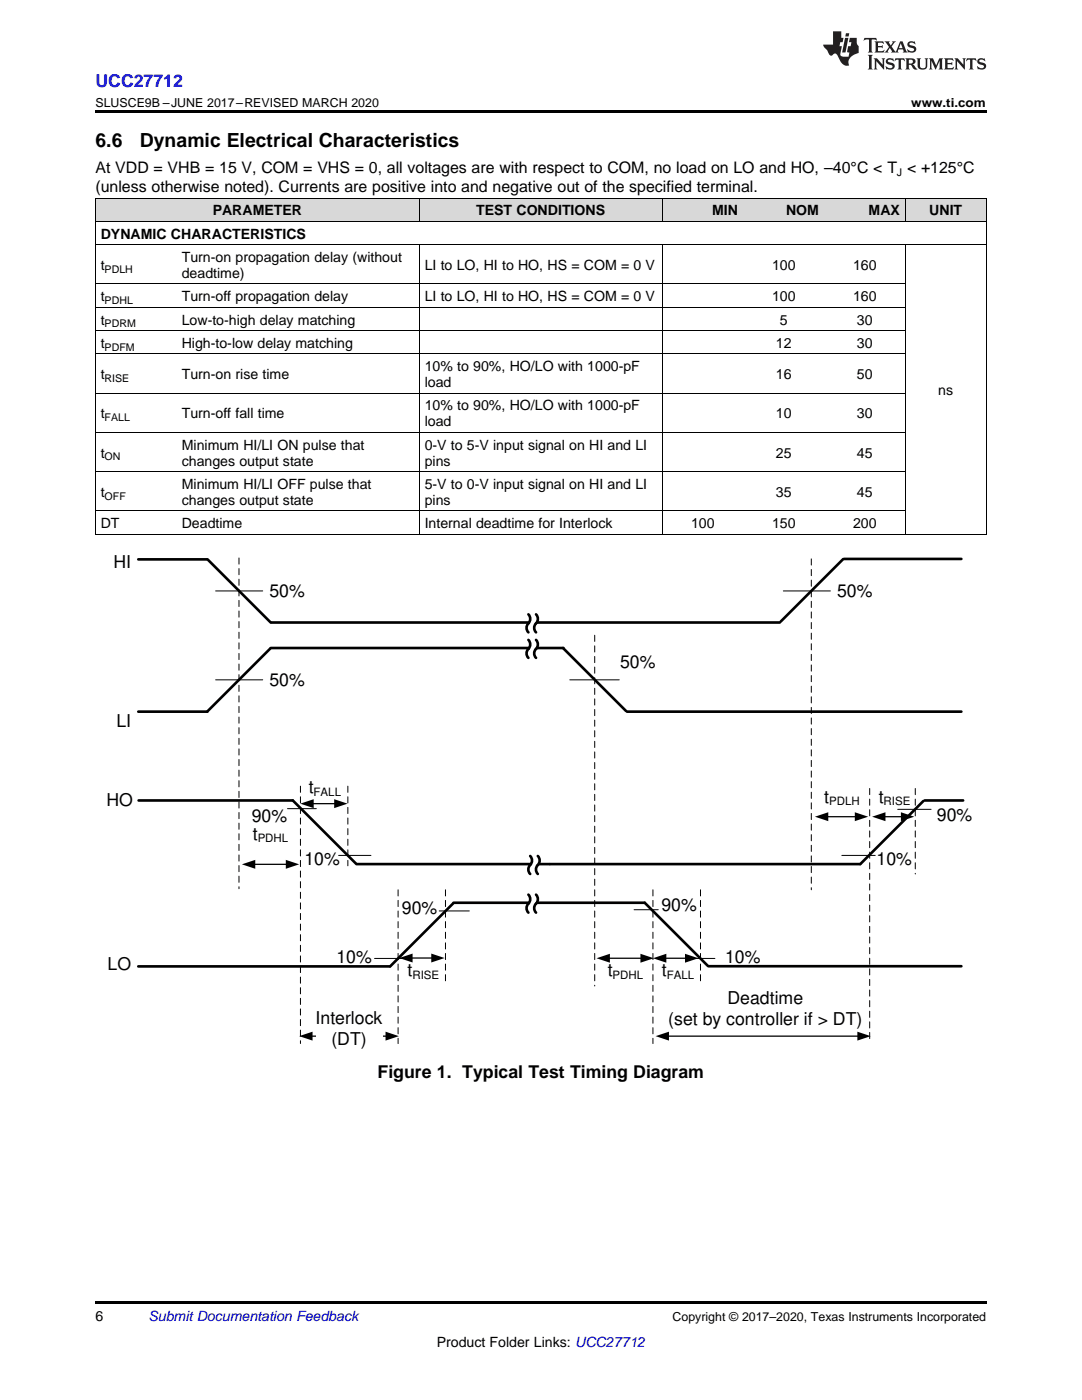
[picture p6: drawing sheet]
<svg xmlns="http://www.w3.org/2000/svg" width="216mm" height="279mm" viewBox="0 0 216 279" stroke-linecap="round" stroke-linejoin="round" font-family="sans-serif">
<g fill="#d8d8d8">
<path d="M19 39.6h16.2v4.6h-16.2z"/>
<path d="M35.2 39.6h48.5v4.6h-48.5z"/>
<path d="M83.7 39.6h48.5v4.6h-48.5z"/>
<path d="M132.2 39.6h16.1v4.6h-16.1z"/>
<path d="M148.3 39.6h16.2v4.6h-16.2z"/>
<path d="M164.5 39.6h16.2v4.6h-16.2z"/>
<path d="M180.7 39.6h16.1v4.6h-16.1z"/>
</g>
<path d="M19 259.7h177.8v.5h-177.8z" fill="#000"/>
<path d="M43 135.7h9.4M74.7 191.3h6.5M126.5 181.6h4.8" fill="none" stroke="#000" stroke-width=".2"/>
<path d="M41.4 111.6l12.6 12.6M168.4 111.5h23.4M53.9 129.4l-12.5 12.6h-13.8M54 129.3h58.4M54.1 124.2h101.5" fill="none" stroke="#000" stroke-width=".53"/>
<path d="M53.7 133.6h7.1v4.3h-7.1z" fill-rule="evenodd" fill="#fff"/>
<path d="M27.6 111.6h13.7M168.2 111.6l-12.4 12.4M112.3 129.3l12.6 12.6M125.1 142h66.7M27.6 192.9h50.2M90.4 180.3l-12.6 12.6M90.5 180.2h38.1l12.6 12.5M141.3 192.8h50.5" fill="none" stroke="#000" stroke-width=".53"/>
<path d="M47.7 111.4v66M79.4 177.6v30.7M130.3 177.6v30.7" fill="none" stroke="#000" stroke-width=".2" stroke-dasharray="1.2 .9"/>
<path d="M113.7 135.7h9.9" fill="none" stroke="#000" stroke-width=".2"/>
<path d="M123.7 130.6h7.1v3.5h-7.1z" fill-rule="evenodd" fill="#fff"/>
<path d="M161.9 111.5v66.1M118.7 126.8v70" fill="none" stroke="#000" stroke-width=".2" stroke-dasharray="1.2 .9"/>
<path d="M121.5 191.2h6.5" fill="none" stroke="#000" stroke-width=".25"/>
<path d="M119 191.2l2.7-.9v1.8zM127.8 190.3l2.7 .9-2.7 .9z" fill="#000"/>
<path d="M43 117.9h9.4" fill="none" stroke="#000" stroke-width=".2"/>
<path d="M53.7 115.9h7.1v4.2h-7.1z" fill-rule="evenodd" fill="#fff"/>
<path d="M156.3 117.9h9.4" fill="none" stroke="#000" stroke-width=".2"/>
<path d="M167 115.9h7.1v4.2h-7.1z" fill-rule="evenodd" fill="#fff"/>
<path d="M87.6 181.8h6M137.7 191.3h5" fill="none" stroke="#000" stroke-width=".2"/>
<path d="M173.5 157.4v50.4M88.9 177.6v19M139.8 177.6v18.8" fill="none" stroke="#000" stroke-width=".2" stroke-dasharray="1.2 .9"/>
<path d="M82.1 191.2h4.2M132.7 191.2h4.2M62.1 206.8h15" fill="none" stroke="#000" stroke-width=".25"/>
<path d="M79.7 191.2l2.6-.9v1.8zM86.1 190.3l2.6 .9-2.6 .9zM130.3 191.2l2.7-.9v1.8zM136.7 190.3l2.7 .9-2.7 .9zM59.7 206.8l2.7-.9v1.8zM76.9 205.9l2.7 .9-2.7 .9z" fill="#000"/>
<path d="M27.7 159.7h30.7l12.6 12.6M184.2 159.9l-12.5 12.5M184.5 159.7h7.7M71.1 172.4h38.6M109.8 172.4h61.8" fill="none" stroke="#000" stroke-width=".53"/>
<path d="M63 201.2h13.3v8.2h-13.3z" fill-rule="evenodd" fill="#fff"/>
<path d="M57.4 161.4h5.7M168 170.7h6.6" fill="none" stroke="#000" stroke-width=".2"/>
<path d="M60 156.9v51.4" fill="none" stroke="#000" stroke-width=".2" stroke-dasharray="1.2 .9"/>
<path d="M50.7 172.5h6.6" fill="none" stroke="#000" stroke-width=".25"/>
<path d="M48.3 172.5l2.6-.9v1.8zM57 171.6l2.7 .9-2.7 .9z" fill="#000"/>
<path d="M50.4 164.4h7.1v4.5h-7.1z" fill-rule="evenodd" fill="#fff"/>
<path d="M62.4 160.4h4.5M165.1 163h5.7M176.5 163h3.5M133.3 206.8h38" fill="none" stroke="#000" stroke-width=".25"/>
<path d="M66.7 159.5l2.6 .9-2.6 .9zM59.9 160.4l2.7-.9v1.8zM162.6 163l2.7-.9v1.8zM170.6 162.1l2.6 .9-2.6 .9zM174 163l2.7-.9v1.8zM179.8 162.1l2.6 .9-2.6 .9zM130.8 206.8l2.7-.9v1.8zM171.1 205.9l2.6 .9-2.6 .9z" fill="#000"/>
<path d="M69.4 156.9v15.9M182.6 157.4v17" fill="none" stroke="#000" stroke-width=".2" stroke-dasharray="1.2 .9"/>
<path d="M67.6 170.7h6.4M179.1 161.5h6.7" fill="none" stroke="#000" stroke-width=".2"/>
<path d="M105.7 128.6h1.3v1.3h-1.3z" fill-rule="evenodd" fill="#fff"/>
<path d="M105.4 127.7a1.44 1.44 0 0 1-.2 2.1 1.27 1.27 0 0 0 .2 1.5M107 127.7a1.44 1.44 0 0 1-.3 2.1 1.27 1.27 0 0 0 .3 1.5" fill="none" stroke="#000" stroke-width=".53"/>
<path d="M105.7 123.4h1.3v1.3h-1.3z" fill-rule="evenodd" fill="#fff"/>
<path d="M105.4 122.6a1.44 1.44 0 0 1-.2 2.1 1.27 1.27 0 0 0 .2 1.5M107 122.6a1.44 1.44 0 0 1-.3 2.1 1.27 1.27 0 0 0 .3 1.5" fill="none" stroke="#000" stroke-width=".53"/>
<g fill="#fff">
<path d="M106 171.7h1.3v1.2h-1.3z" fill-rule="evenodd"/>
<path d="M105.7 179.6h1.3v1.2h-1.3z" fill-rule="evenodd"/>
</g>
<path d="M105.4 178.5a1.44 1.44 0 0 1-.2 2.2 1.27 1.27 0 0 0 .2 1.4M105.8 170.8a1.44 1.44 0 0 1-.2 2.2 1.27 1.27 0 0 0 .2 1.4M107 178.5a1.44 1.44 0 0 1-.3 2.2 1.27 1.27 0 0 0 .3 1.4M107.3 170.8a1.44 1.44 0 0 1-.2 2.2 1.27 1.27 0 0 0 .2 1.4" fill="none" stroke="#000" stroke-width=".53"/>
<g fill="none" stroke="#000" stroke-width=".2">
<path d="M19 39.5h177.8M19.1 39.5v67.2M83.6 39.5v4.7M132.1 39.5v4.7M180.6 39.5v4.7M196.8 39.5v67.2M19 56.7h161.7M19 48.8h177.8M19 44.2h177.8M83.6 48.9v57.8M132.1 48.9v57.8M180.6 48.9v57.8"/>
<path d="M19 78.5h161.7M19 70.6h161.7M19 66h161.7M19 61.3h161.7M19 94.1h161.7M19 86.3h161.7M19 106.6h177.8M19 102h161.7"/>
</g>
<path d="M19 22h177.8v.5h-177.8zM19 106.6l.2 .1zM83.6 106.6l.1 .1zM132.1 106.6l.1 .1zM180.6 106.6l.1 .1zM196.7 106.6l.1 .1z" fill="#000"/>
<g fill="#231f20">
<path d="M172.5 7.6l-.1 .5 .4-.2h.6v.1v2.1l-.2 .4h.9l-.2-.4v-2.1l.1-.1h.5l.5 .2-.2-.5zM174.5 8.3l.2 .3v1.5l-.2 .4h1.8l.2-.6a1.04 1.04 0 0 1-1.3 .2v-.7h.6l.3 .2v-.6l-.3 .2h-.6v-.6l.8-.1 .4 .3-.2-.5zM176.5 8.3l.9 1.1-.9 1.1h.8l-.2-.2 .4-.7 .5 .7-.2 .2h1.5l-.2-.2 .2-.4h.9l.1 .4-.2 .2h1l-.3-.3-.7-1.9h-.5l-.9 2-.8-1 .9-1h-.8l.1 .3-.4 .5-.3-.6 .1-.2zM179.7 8.6l.4 1h-.7zM181.3 8.4a.63 .63 0 0 0-.2 .7 .63 .63 0 0 0 .6 .4l.6 .2 .1 .2a.75 .75 0 0 1-.7 .4 .75 .75 0 0 1-.6-.5l.1 .7 .1-.1a1.11 1.11 0 0 0 1.5-.6 1.13 1.13 0 0 0-1.2-.8l-.1-.4a1.04 1.04 0 0 1 1.2 .2l-.2-.5-.2 .1-.4-.2zM173.2 10.9l.2 .4v2.2l-.2 .4h1l-.3-.4v-2.2l.3-.4zM174.3 11.6l.3 .4v1.5l-.3 .4h.8l-.2-.4v-1.3l1.5 1.7v-1.9l.2-.4h-.7l.2 .4v.9l-1.1-1.3zM177 11.8a.62 .62 0 0 0-.2 .7 .62 .62 0 0 0 .6 .4l.6 .1 .1 .3a.76 .76 0 0 1-.7 .3 .76 .76 0 0 1-.7-.4l.2 .7 .1-.1a1.11 1.11 0 0 0 1.5-.6 1.13 1.13 0 0 0-1.2-.8l-.1-.4a1.04 1.04 0 0 1 1.2 .2l-.2-.6-.2 .1-.5-.1zM178.7 11.6l-.2 .6a.61 .61 0 0 1 .8-.3v1.6l-.2 .4h.9l-.2-.4v-1.6a.63 .63 0 0 1 .7 .3l-.1-.6zM180.6 11.6l.3 .4v1.5l-.3 .4h1l-.2-.2-.1-.8 .6 .2a.76 .76 0 0 0 1.2 .7l-1-1a.58 .58 0 0 0 .6-.5 .58 .58 0 0 0-.5-.6zM181.4 11.9h.1a.45 .45 0 0 1 .5 .1 .45 .45 0 0 1 .1 .5l-.8 .2zM182.9 11.6l.2 .2a2.17 2.17 0 0 0 .3 1.9 .99 .99 0 0 0 1.6-.6v-1.1l.2-.4h-.7l.2 .2a1.92 1.92 0 0 1-.2 1.8 .6 .6 0 0 1-.9-.5v-1.1l.2-.4zM185.4 11.6l.2 .4v1.5l-.2 .4h.7l-.2-.4v-1.4l.8 1.8 .8-1.8v1.4l-.2 .4h.9l-.2-.4v-1.5l.2-.4h-.8l-.6 1.5-.6-1.5zM188.4 11.6l.2 .4v1.5l-.2 .4h1.8l.1-.6a1.04 1.04 0 0 1-1.2 .1v-.6h.5l.4 .2v-.6l-.4 .2h-.5v-.7h.8l.3 .3-.1-.6zM190.5 11.6l.2 .4v1.5l-.2 .4h.7l-.2-.4v-1.3l1.5 1.7v-1.9l.2-.4h-.7l.2 .4v.9l-1.1-1.3zM192.9 11.6l-.1 .6a.61 .61 0 0 1 .7-.3l.1 1.6-.3 .4h1l-.3-.4 .1-1.6a.63 .63 0 0 1 .7 .3l-.1-.6zM195.2 11.8a.62 .62 0 0 0-.2 .7 .62 .62 0 0 0 .6 .4l.6 .1 .1 .3a.76 .76 0 0 1-.7 .3 .76 .76 0 0 1-.6-.4l.1 .7 .1-.1a1.11 1.11 0 0 0 1.6-.6 1.13 1.13 0 0 0-1.3-.8l-.1-.4a1.04 1.04 0 0 1 1.2 .2l-.1-.6-.2 .1-.5-.1z"/>
<path d="M166.2 6.3v2.6h-1.9v.4l.8 .9a.91 .91 0 0 0 1 .8 .56 .56 0 0 1 .5-.3 .56 .56 0 0 1 .5 .3l.4 .8a1.53 1.53 0 0 0 1.9 1.2 1.54 1.54 0 0 1 1-2.1l.9-.3v-1.4a1.52 1.52 0 0 1-.4-1.6h-1.3l-.2 .8h.5l-.2 .8h-.5l-.1 1v.2l.4 .1-.2 .8a1.93 1.93 0 0 1-1.6-.3l.3-1.8h-.5l.2-.8h.4l.2-.8h-.4v-1.3zM168.6 7.6l-.6 2.9h.7l.6-2.9zM168.8 6.6l-.1 .7h.6l.2-.7z"/>
</g>
<g font-size="3.9">
<text x="19" y="29.3">6.6</text>
<text x="27.9" y="29.3">Dynamic Electrical Characteristics</text>
</g>
<text font-size="3.5" fill="#00f" x="19" y="17.3">UCC27712</text>
<g font-size="3.5">
<text x="22.6" y="113.3">HI</text>
<text x="53.7" y="119.1">50%</text>
<text x="167" y="119.1">50%</text>
<text x="53.7" y="136.8">50%</text>
<text x="123.7" y="133.3">50%</text>
<text x="23.2" y="145.2">LI</text>
<text x="21.2" y="160.8">HO</text>
<text x="61.6" y="158.3">t</text>
<text x="164.5" y="160.2">t</text>
<text x="175.3" y="160.2">t</text>
<text x="50.2" y="164">90%</text>
<text x="50.4" y="167.6">t</text>
<text x="187" y="163.8">90%</text>
<text x="60.7" y="172.5">10%</text>
<text x="174.9" y="172.7">10%</text>
<text x="80.2" y="182.4">90%</text>
<text x="132" y="181.9">90%</text>
<text x="21.5" y="193.6">LO</text>
<text x="67.1" y="192.2">10%</text>
<text x="81.3" y="194.8">t</text>
<text x="121.3" y="194.8">t</text>
<text x="132.1" y="194.8">t</text>
<text x="144.7" y="192.2">10%</text>
<text x="145.2" y="200.3">Deadtime</text>
<text x="63" y="204.4">Interlock</text>
<text x="66.1" y="208.6">(DT)</text>
<text x="133.4" y="204.5">(set by controller if &gt; DT)</text>
<text x="75.4" y="215.2">Figure 1. Typical Test Timing Diagram</text>
</g>
<g font-size="3.2">
<text x="19" y="34.4">At VDD = VHB = 15 V, COM = VHS = 0, all voltages are with respect to COM, no load on LO and HO, –40°C &lt; T &lt; +125°C</text>
<text x="19" y="38.3">(unless otherwise noted). Currents are positive into and negative out of the specified terminal.</text>
</g>
<g font-size="2.8">
<text x="20.1" y="47.6">DYNAMIC CHARACTERISTICS</text>
<text x="42.4" y="43">PARAMETER</text>
<text x="95" y="43">TEST CONDITIONS</text>
<text x="142.1" y="43">MIN</text>
<text x="156.8" y="43">NOM</text>
<text x="173.3" y="43">MAX</text>
<text x="185.4" y="43">UNIT</text>
<text x="20.1" y="53.9">t</text>
<text x="36.3" y="52.3">Turn-on propagation delay (without</text>
<text x="84.7" y="53.9">LI to LO, HI to HO, HS = COM = 0 V</text>
<text x="154.1" y="53.9">100</text>
<text x="170.2" y="53.9">160</text>
<text x="36.3" y="55.5">deadtime)</text>
<text x="20.1" y="60.1">t</text>
<text x="20.1" y="64.8">t</text>
<text x="36.3" y="60.1">Turn-off propagation delay</text>
<text x="36.3" y="64.8">Low-to-high delay matching</text>
<text x="84.7" y="60.1">LI to LO, HI to HO, HS = COM = 0 V</text>
<text x="154.1" y="60.1">100</text>
<text x="155.6" y="64.8">5</text>
<text x="170.2" y="60.1">160</text>
<text x="171" y="64.8">30</text>
<text x="20.1" y="69.4">t</text>
<text x="36.3" y="69.4">High-to-low delay matching</text>
<text x="154.8" y="69.4">12</text>
<text x="171" y="69.4">30</text>
<text x="20.1" y="75.7">t</text>
<text x="36.3" y="75.7">Turn-on rise time</text>
<text x="84.7" y="74.1">10% to 90%, HO/LO with 1000-pF</text>
<text x="84.7" y="77.3">load</text>
<text x="154.8" y="75.7">16</text>
<text x="171" y="75.7">50</text>
<text x="20.1" y="83.5">t</text>
<text x="36.3" y="83.5">Turn-off fall time</text>
<text x="84.7" y="81.9">10% to 90%, HO/LO with 1000-pF</text>
<text x="154.8" y="83.5">10</text>
<text x="171" y="83.5">30</text>
<text x="187.2" y="78.8">ns</text>
<text x="36.3" y="89.7">Minimum HI/LI ON pulse that</text>
<text x="84.7" y="85.1">load</text>
<text x="84.7" y="89.7">0-V to 5-V input signal on HI and LI</text>
<text x="20.1" y="91.3">t</text>
<text x="36.3" y="92.9">changes output state</text>
<text x="84.7" y="92.9">pins</text>
<text x="154.8" y="91.3">25</text>
<text x="171" y="91.3">45</text>
<text x="20.1" y="99.2">t</text>
<text x="36.3" y="97.6">Minimum HI/LI OFF pulse that</text>
<text x="36.3" y="100.8">changes output state</text>
<text x="84.7" y="97.6">5-V to 0-V input signal on HI and LI</text>
<text x="84.7" y="100.8">pins</text>
<text x="154.8" y="99.2">35</text>
<text x="171" y="99.2">45</text>
<text x="20.1" y="105.4">DT</text>
<text x="36.3" y="105.4">Deadtime</text>
<text x="84.7" y="105.4">Internal deadtime for Interlock</text>
<text x="137.9" y="105.4">100</text>
<text x="154.1" y="105.4">150</text>
<text x="170.2" y="105.4">200</text>
<text x="19" y="263.6">6</text>
<text x="87.1" y="268.9">Product Folder Links: UCC27712</text>
</g>
<text font-size="2.8" fill="#0000c8" x="29.6" y="263.6">Submit Documentation Feedback</text>
<g font-size="2.5">
<text x="19" y="21.4">SLUSCE9B –JUNE 2017–REVISED MARCH 2020</text>
<text x="181.8" y="21.4">www.ti.com</text>
<text x="134.2" y="263.6">Copyright © 2017–2020, Texas Instruments Incorporated</text>
</g>
<g font-size="2.3">
<text x="62.6" y="158.8">FALL</text>
<text x="165.4" y="160.7">PDLH</text>
<text x="176.3" y="160.7">RISE</text>
<text x="51.4" y="168.1">PDHL</text>
<text x="82.3" y="195.3">RISE</text>
<text x="122.2" y="195.3">PDHL</text>
<text x="133.1" y="195.3">FALL</text>
</g>
<g font-size="2.1">
<text x="179" y="35.1">J</text>
<text x="20.9" y="54.4">PDLH</text>
<text x="20.9" y="60.7">PDHL</text>
<text x="20.9" y="65.3">PDRM</text>
<text x="20.9" y="70">PDFM</text>
<text x="20.9" y="76.2">RISE</text>
<text x="20.9" y="84.1">FALL</text>
<text x="20.9" y="91.9">ON</text>
<text x="20.9" y="99.7">OFF</text>
</g>
</svg>
